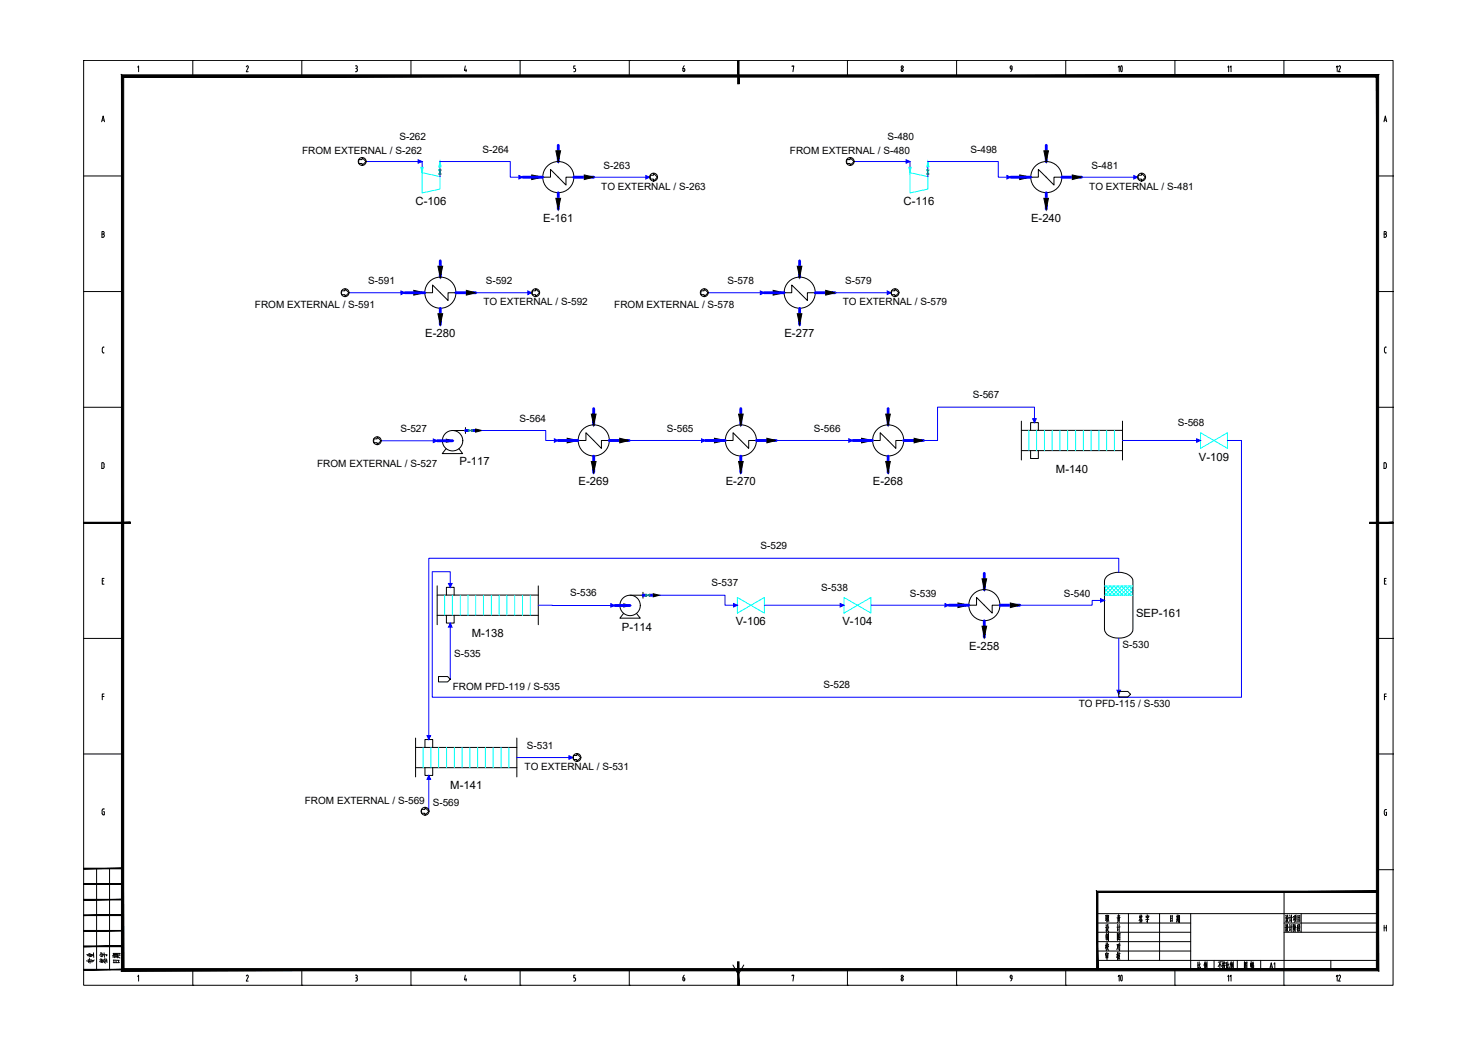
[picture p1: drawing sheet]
<svg xmlns="http://www.w3.org/2000/svg" width="420mm" height="297mm" viewBox="0 0 420 297" stroke-linecap="round" stroke-linejoin="round" font-family="sans-serif">
<g fill="none" stroke="#000" stroke-width=".28">
<path d="M23.8 17.2h372.2v262.9h-372.2zM39.1 19.1l.3-.4v1.7M54.8 17.2h.1M54.8 17.2v4.4M70.3 18.7l-.3 .3M70.3 18.7l.3 .2v.3M70.5 19.3l-.5 1.1h.6M85.8 17.2h.1M85.8 17.2v4.4M101 18.7h.3M101.2 19.5h.1M101.3 18.7l.3 .4-.3 .3"/>
<path d="M101.3 19.5l.2 .1v.4M101.6 20l-.3 .3M116.8 17.2h.1M116.8 17.2v4.4M132.3 18.7l-.3 1.3h.7M132.5 19.7v.7M147.9 17.2h.1M147.9 17.2v4.4M163.4 19.5l.2 .3M163.5 18.7h-.4v.8h.3M163.6 19.8v.2M163.6 20l-.2 .3"/>
<path d="M178.9 17.2h.1M178.9 17.2v4.4M194.1 20l.3 .3 .3-.3M194.4 19.5h-.3v.5M194.4 19.5l.3 .2-.1 .3M194.5 18.7l-.3 .7M209.9 17.2h.1M225.2 18.9v-.2h.5l-.3 1.7M240.9 17.2h.1M240.9 17.2v4.4M256.2 20l.3 .3 .2-.3M256.7 19.8v.2"/>
<path d="M256.7 19.8l-.2-.3-.3 .5M271.9 17.2h.1M271.9 17.2v4.4M287.7 19.6l-.4 .7M287.7 19.1v.5h-.3M287.7 19.1l-.1-.4a.46 .46 0 0 0-.4 .4 .46 .46 0 0 0 .3 .5M303 17.2h.1M303 17.2v4.4M334 17.2h.1M334 17.2v4.4M365 17.2h.1M365 17.2v4.4"/>
<path d="M28.9 34.6l.4-1.6 .4 1.6M29 34.1h.6M101 20.4h.3M163.1 20.4h.3M393.4 34.6l.4-1.6 .4 1.6M393.5 34.1h.6M23.8 50h11M391.6 50h4.4M396 50h.1M29 65.8l.6 .2v.4l-.3 .1 .4 .5-.2 .4-.5 .1zM29 66.5h.3M393.5 66.5h.3"/>
<path d="M393.8 65.8h-.3v1.7h.3M393.8 65.8l.3 .4-.3 .3 .4 .5-.4 .4M23.8 82.9h11M29.1 99.1v.8M29.1 99.9l.1 .4h.4M29.6 98.7h-.4l-.1 .4M391.6 82.9h4.4M394.1 98.7h-.4l-.1 .4v1l.5 .2M396 82.9h.1M23.8 115.8h11M391.6 115.8h4.4M396 115.8h.1"/>
<path d="M29.2 131.5h-.3v1.7h.3M29.3 131.5l.3 .5M29.6 132v.7M29.6 132.7l-.3 .5M394.1 132l-.2-.4-.5-.1v1.7l.7-.3v-.9M396 148.6h.1M29.1 165.1h.3M29.6 164.4h-.5v1.7h.5M393.6 165.1h.3M394.1 164.4h-.5v1.7h.5M23.8 181.5h11M29.1 198h.5"/>
<path d="M29.6 197.3h-.5v1.6M391.6 181.5h4.4M393.6 198h.5M394.1 197.3h-.5v1.6M396 181.5h.1M23.8 214.3h11M391.6 214.3h4.4M396 214.3h.1M29.4 230.7h.3v.9l-.5-.1-.2-.4M29.7 229.9l-.6 .3-.1 1M393.5 230.6v.7M394 230.9h.2v.9l-.5-.1-.1-.4"/>
<path d="M394.2 230.1l-.5 .1-.1 .4M27.5 246.9v28.7M31.1 246.9v28.7M311.9 259.7h79.7M320.8 259.7v13.3M326.1 260l.1 .3M329.6 259.7v13.3M338.5 259.7v15.9M365 253.5v26.6M369.9 259.7v5.3M391.6 247.2h4.4M396 247.2h.1"/>
<path d="M39.1 277.6l.3-.4v1.7M54.8 275.6v4.5M70 277.4l.5-.2 .1 .5M70.5 277.8l-.5 1.1h.6M85.8 275.6v4.5M101 277.2h.3M101 278.9h.3M101.2 277.9h.1M101.3 277.2l.3 .3-.3 .4M101.3 277.9l.2 .2v.4M101.6 278.5l-.3 .3M116.8 275.6v4.5"/>
<path d="M132.3 277.2l-.3 1.3h.7M132.5 278.1v.8M147.9 275.6v4.5M163.1 278.9h.3M163.4 277.9l.2 .4M163.5 277.2h-.4v.7h.3M163.6 278.3v.2M163.6 278.5l-.2 .3M178.9 275.6v4.5M194.1 278.5l.3 .3 .3-.3M194.1 277.9v.6M194.1 277.9h.3"/>
<path d="M194.4 277.9l.3 .3-.1 .3M194.5 277.2l-.3 .7M208.4 274.3l1.5 2.7 1.5-2.7M225.2 277.4v-.2h.5l-.3 1.7M240.9 275.6v4.5M256.2 278.5l.3 .3 .2-.3M256.7 278.3v.2M256.7 278.3l-.2-.4-.3 .6M271.9 275.6v4.5M287.2 277.5l.3-.3 .2 .3M287.2 277.6l.3 .5M287.7 278.1l-.4 .7"/>
<path d="M287.7 277.6v.5h-.3M303 275.6v4.5M311.9 273h79.7M311.9 262.4h26.6M311.9 265h26.6M311.9 267.7h26.6M311.9 270.3h26.6M324.1 261.6v.3M324.1 260l-.2 .9M324.1 260.5l.1 .3M324.3 260.8l.5 .8M324.3 261.5v.4"/>
<path d="M324.3 260.7l-.5 1M324.3 260.4l-.3 .1M324.4 261.3h-.3M324.5 260.1l-.2 .6M324.5 260.5l.1 .3M324.5 261.5l-.1 .6M324.6 262l-.6 .2M324.7 260.4l-.3 .1M325.8 260.3v.5M326.2 261v1.2l-.2-.3M326.4 260.7l-.2 .4M326.4 260.8h-.5"/>
<path d="M326.6 260.3l-.1 .5M326.6 260.4l-.8 .1M326.6 261.3l-.9 .1M332.8 260.3v1.7M333.1 261l-.3 .1M333.2 261.7l-.4 .1M333.3 260.3l-.5 .1M333.3 260.3l-.1 1.6M334 275.6v4.5M334.6 260.1v1.3M334.6 261.6l-.2 .5M334.8 261.6l.1 .3"/>
<path d="M334.8 260.8h-.2M334.8 261.1h-.2M334.9 260l-.1 1.4M335 260.4l-.5 .1M335 261.4l-.6 .1M335.1 260.2l-.1 2M335.3 260.7l-.2 .1M335.3 261.2l-.2 .1M335.3 260.2v2l-.1-.2M335.3 260.3h-.2M340.5 273.5v1.7M340.8 274.9l-.4 .5"/>
<path d="M340.8 274.2l-.3 .2M340.9 273.4v1.8l.2 .2h.2v-.5M341.2 274l-.3 .6M342.5 273.8v1.7M342.6 273.3l-.3 1.1M342.6 274.4l.1 .3M342.7 273.7l-.2 .9M342.8 274.1l-.2 1.2M342.8 274.1h-.1M342.9 273.6l-.3 .2M343 273.9v1M343.1 273.3v2.1l-.1-.2"/>
<path d="M345.1 273v2.6M346.8 273.9v1.5M346.9 273.4l-.6 1.4M346.9 274.1l.3 .6M347.2 273.4l-.9 .1M347.6 273.2v2.2l-.1-.2M347.7 274.3l-.3 .3M347.7 273.9l-.3 .1M347.8 273.6v.5M348 273.3l.1 .3M348 273.9l-.1 .9 .4 .6M348.1 274.4l-.3 1.1"/>
<path d="M348.3 273.7l-.5 .1M348.3 273.6l-.1 .4M348.3 274.4l-.5 .1M348.7 273.5v1.7M348.9 274.2l-.2 .1M349 273.4v1.8l.2 .1h.2v-.5M349.4 274l-.4 .6M349.9 273.7v1.7M350 273.3l-.3 1M350.1 274.1l.2-.1-.3 1.3M350.1 274.4l.1 .3M350.2 273.7l-.2 .9"/>
<path d="M350.3 273.6l-.3 .1M350.4 273.9v.9M350.6 273.3v2.1l-.2-.3M351.7 273v2.6M353.8 275.3h.6M353.8 273.4v2M354 274.1l.4 .5M354 274.9l.2 .2M354.1 274.6l.1 .2M354.1 273.7l-.2 .6M354.3 273.9l-.3 .1M354.3 273.8l-.5 .9"/>
<path d="M354.5 273.4l-.1 2M354.5 273.5l-.7 .1M355.5 273.8v.9M355.7 273.3v2.1M355.8 273.9l-.3 .1M355.8 273.8l-.1 .8M355.9 274.4v1M356 273.8v.6M356.1 274.5v.8M356.3 274.9h-.3M356.3 273.8h-.3M356.3 273.8v.4"/>
<path d="M356.3 274.2h-.3M356.3 274.5h-.4M356.3 275.3l-.4 .1M356.3 273.5h-.4M356.4 274.4l-.1 1M365 262.4h26.6M365 265h26.6M365.4 262.8l.2 .4M365.5 260.2l.1 .3M365.5 263.6h-.2M365.5 263.4v1M365.6 260.9h-.2"/>
<path d="M365.6 260.8v1M365.7 264.2l-.3 .5M365.7 263.9l.6 .9M365.7 261.5l-.2 .5M365.8 263.2l-.1 .6M365.8 262.9l.2-.1v.6l.3 .2M365.8 262.8v.4M365.8 261.3l.5 .9M365.9 260.1l-.2 1M366 260.1l.1 .8h.2M366 260.2l-.1 .1M366.1 263.6l-.5 1.2"/>
<path d="M366.1 263.7l-.4 .1M366.1 261.1h-.3M366.2 261l-.6 1.2M366.6 262.8l.1 .4M366.6 260.1l.2 .4M366.7 263.5l-.3 .1M366.7 263.4l-.1 1.1M366.7 260.8l-.2 .1M366.7 260.7v1.2M366.8 264.1l-.2 .5M366.8 261.5l-.1 .4M367.1 262.7v2.1"/>
<path d="M367.1 260.1v2.1M367.4 263.5l-.6 .1M367.4 260.8l-.6 .1M367.6 262.7v2.1M367.8 262.8v1.4l-.1-.3M367.8 260.5v.9M367.8 262.9h-.2M367.9 260.5h-.2M368 263.6l-.2 1.2M368 261.3l-.4 .3M368.1 260.5v1.1M368.1 262.9l.4 .8"/>
<path d="M368.2 262.7l-.3 1M368.2 263.5v1.4M368.2 260.8v1.1l-.3 .3M368.2 260.2v.4M368.2 261.6l.3 .5M368.5 260.6l-.4 .1M368.5 260.5v1.1M368.5 260.1l-.5 .2M368.8 262.9v1.8M369 260.2v1.8M369 263.6l-.2 .1M369 263.3l-.2 .1"/>
<path d="M369 263.9l-.3 .3M369.1 262.8l-.3 .3M369.2 263.9l.4 .8M369.2 263.8l.3-.1-.5 1.1M369.3 262.8l-.1 .9M369.4 262.8l.2 .7M369.4 261.2l-.4 .1M369.4 260.8h-.4M369.4 262.9h-.1M369.5 260.3l-.5 .1M369.5 260.2v1.8M369.5 261.7l-.5 .1"/>
<path d="M378.3 273v2.6M393.5 263v1.7M393.5 263.7h.6M394.1 263v1.7M54.8 280.1h.1M85.8 280.1h.1M116.8 280.1h.1M147.9 280.1h.1M178.9 280.1h.1M209.9 280.1h.1M240.9 280.1h.1M271.9 280.1h.1"/>
<path d="M303 280.1h.1M334 280.1h.1M365 280.1h.1"/>
<circle cx="256.4" cy="19.1" r=".32"/>
<circle cx="256.4" cy="277.5" r=".32"/>
</g>
<g fill="#000" stroke="#000" stroke-width=".28">
<path d="M209.7 17.2l.4 6.6v-6.6zM209.7 17.2l.4 6.6h-.4z"/>
<path d="M34.5 21.3l.7 254v-253.4zM34.5 21.3l.7 254-.7 .7zM35.2 275.3l-.7 .7 356.8-.7zM34.5 276l356.8-.7 .6 .7zM391.3 21.9v253.4l.6 .7zM391.3 21.9l.6-.6v254.7zM35.2 21.9h356.1l.6-.6zM34.5 21.3h357.4l-356.7 .6z"/>
<path d="M23.8 148.4v.4l13.3-.4zM23.8 148.8l13.3-.4v.4z"/>
<path d="M389.4 148.8h6.6v-.4zM389.4 148.4h6.6l-6.6 .4z"/>
<path d="M23.8 255.8h11v-.2zM23.8 255.6h11l-11 .2z"/>
<path d="M23.8 251.4h11v-.2zM23.8 251.2h11l-11 .2z"/>
<path d="M23.8 247h11v-.2zM23.8 246.8h11l-11 .2z"/>
<path d="M312.1 253.7h79.5v-.4zM311.7 253.3h79.9l-79.5 .4zM311.7 253.3l.4 22.3v-21.9zM311.7 253.3l.4 22.3h-.4z"/>
<path d="M23.8 275.7h11v-.2zM23.8 275.5h11l-11 .2z"/>
<path d="M23.8 269.1h11v-.2zM23.8 268.9h11l-11 .2z"/>
<path d="M23.8 264.7h11v-.2zM23.8 264.5h11l-11 .2z"/>
<path d="M23.8 260.3h11v-.3zM23.8 260h11l-11 .3z"/>
<path d="M209.7 273.4v6.7h.4zM209.7 273.4h.4v6.7z"/>
</g>
<g fill="none" stroke="#000" stroke-width=".28">
<path d="M154.2 50.4h2.3v-2.2l4.4 4.4v-2.2h2.2M293 50.4h2.2v-2.2l4.4 4.4v-2.2h2.2M120.7 83.2h2.3v-2.2l4.4 4.4v-2.2h2.2M222.9 83.2h2.2v-2.2l4.4 4.4v-2.2h2.2M290.4 119.7v11.1M319.1 119.7v11.1M126.8 127.5l-1.1 1.4h5.8l-1-1.4M128.6 122.4h3.7M132.3 121.5v1.7M164.3 125.2h2.3v-2.2l4.4 4.5v-2.3h2.2M206.2 125.2h2.2v-2.2l4.4 4.5v-2.3h2.2M248 125.2h2.2v-2.2l4.5 4.5v-2.3h2.2"/>
<path d="M290.4 128.1h28.7M290.4 122.3h28.7M293 122.3v-2.2h2.2v2.2M293 128.1v2.2h2.2v-2.2M124.3 174.9h28.7M124.3 166.5v11.1M124.3 169.1h28.7M126.9 169.1v-2.2h2.2v2.2M126.9 174.9v2.2h2.2v-2.2M153 166.5v11.1M177.3 174.4l-1.1 1.3h5.8l-1.1-1.3M179.1 169.2h3.7"/>
<path d="M182.8 168.3v1.7M275.4 172h2.2v-2.2l4.5 4.5v-2.3h2.2M314.6 163.8a5.1 5.1 0 0 1 7.4 .9l.1 14.1a3.5 3.5 0 0 1-4.1 2.6 3.5 3.5 0 0 1-4-2.6v-13.6l.1-.5zM118.1 218.2h28.8M118.1 209.8v11M118.1 212.5h28.8M120.8 212.5v-2.3h2.2v2.3M120.8 218.2v2.2h2.2v-2.2M146.9 209.8v11"/>
<circle cx="158.7" cy="50.3" r="4.4"/>
<circle cx="297.4" cy="50.3" r="4.4"/>
<circle cx="125.2" cy="83.2" r="4.4"/>
<circle cx="227.3" cy="83.2" r="4.4"/>
<circle cx="128.7" cy="125.3" r="2.9"/>
<circle cx="168.8" cy="125.2" r="4.4"/>
<circle cx="210.6" cy="125.2" r="4.4"/>
<circle cx="252.5" cy="125.2" r="4.4"/>
<circle cx="179.1" cy="172.1" r="2.9"/>
<circle cx="279.8" cy="172" r="4.4"/>
</g>
<g fill="none" stroke="#0ff" stroke-width=".28">
<path d="M292.5 122.3v5.8M294.7 122.3v5.8M296.9 122.3v5.8M299.1 122.3v5.8M301.3 122.3v5.8M303.5 122.3v5.8M305.8 122.3v5.8M308 122.3v5.8M310.2 122.3v5.8M312.4 122.3v5.8M314.6 122.3v5.8M316.8 122.3v5.8"/>
<path d="M126.4 169.1v5.8M128.6 169.1v5.8M130.8 169.1v5.8M133 169.1v5.8M135.2 169.1v5.8M137.4 169.1v5.8M139.7 169.1v5.8M141.9 169.1v5.8M144.1 169.1v5.8M146.3 169.1v5.8M148.5 169.1v5.8M150.7 169.1v5.8"/>
<path d="M314 168.4l.8 .8M314 167.3l1.9 1.9M314 166.6h8.1M314 169.2h8.1M314.4 166.6l2.6 2.6M314.6 166.6l-.6 .6M315.5 166.6l2.6 2.6M315.7 166.6l-1.7 1.7M316.6 166.6l2.6 2.6M316.8 166.6l-2.6 2.6M317.7 166.6l2.6 2.6M317.9 166.6l-2.6 2.6"/>
<path d="M318.8 166.6l2.6 2.6M319 166.6l-2.6 2.6M319.9 166.6l2.2 2.2M320.1 166.6l-2.7 2.6M321 166.6l1.1 1.1M321.2 166.6l-2.7 2.6M322.1 166.8l-2.5 2.4M322.1 167.8l-1.4 1.4M322.1 168.9l-.3 .3M322.1 166.6h.1M120.3 212.5v5.7M122.5 212.5v5.7"/>
<path d="M124.7 212.5v5.7M126.9 212.5v5.7M129.1 212.5v5.7M131.3 212.5v5.7M133.5 212.5v5.7M135.8 212.5v5.7M138 212.5v5.7M140.2 212.5v5.7M142.4 212.5v5.7M144.6 212.5v5.7"/>
</g>
<g fill="none" stroke="#00f" stroke-width=".8">
<path d="M148.6 50.4h5.6M158.7 41.3v4.7M158.7 54.8v4.7M163.1 50.4h5.7M287.3 50.4h5.7M297.4 41.3v4.7M297.4 54.8v4.7M301.8 50.4h5.7M125.2 74.2v4.6M227.3 74.2v4.6M115.1 83.2h5.6M125.2 87.7v4.6"/>
<path d="M129.6 83.2h5.6M217.2 83.2h5.7M227.3 87.7v4.6M231.7 83.2h5.7M168.8 116.1v4.7M210.6 116.1v4.7M252.5 116.1v4.7M124.3 125.3h4.3M132.3 122.4h.9M134.2 122.4h1M158.7 125.2h5.6M168.8 129.7v4.6"/>
<path d="M173.2 125.2h5.6M200.5 125.2h5.7M210.6 129.7v4.6M215 125.2h5.7M242.4 125.2h5.6M252.5 129.7v4.6M256.9 125.2h5.6M174.7 172.1h4.4M182.8 169.2h.9M184.7 169.2h1M269.7 172h5.7M279.8 163v4.6"/>
<path d="M279.8 176.5v4.6M284.3 172h5.6"/>
</g>
<path d="M133.2 122.1v.6l1-.6v.6zM133.7 122.4h.1M183.7 168.9v.6l1-.6v.6zM184.2 169.2h.1" fill="none" stroke="#0f0" stroke-width=".28"/>
<g fill="#000" stroke="#000" stroke-width=".28">
<path d="M151.2 49.7l3 .7-3 .6zM158 42.9h1.4l-.7 3.1zM158 56.4h1.4l-.7 3.1zM166.1 49.7l2.7 .7-2.7 .6zM289.9 49.7l3.1 .7-3.1 .6zM296.7 42.9h1.4l-.7 3.1zM296.7 56.4h1.4l-.7 3.1zM304.8 49.7l2.7 .7-2.7 .6zM124.5 75.7h1.3l-.6 3.1zM226.6 75.7h1.4l-.7 3.1zM117.6 82.5l3.1 .7-3.1 .7zM124.5 89.2h1.3l-.6 3.1z"/>
<path d="M132.6 82.5l2.6 .7-2.6 .7zM219.8 82.5l3.1 .7-3.1 .7zM226.6 89.2h1.4l-.7 3.1zM234.7 82.5l2.7 .7-2.7 .7zM126.9 124.8l1.7 .5-1.7 .4zM135.2 121.9l1.8 .5-1.8 .4zM161.2 124.6l3.1 .6-3.1 .7zM168.1 117.7h1.3l-.6 3.1zM168.1 131.2h1.3l-.6 3.1zM176.2 124.6l2.6 .6-2.6 .7zM203.1 124.6l3.1 .6-3.1 .7zM210 117.7h1.3l-.7 3.1z"/>
<path d="M210 131.2h1.3l-.7 3.1zM218 124.6l2.7 .6-2.7 .7zM244.9 124.6l3.1 .6-3.1 .7zM251.8 117.7h1.3l-.6 3.1zM251.8 131.2h1.3l-.6 3.1zM259.9 124.6l2.6 .6-2.6 .7zM177.3 171.6l1.8 .5-1.8 .4zM185.7 168.8l1.8 .4-1.8 .5zM272.3 171.4l3.1 .6-3.1 .7zM279.2 164.5h1.3l-.7 3.1zM287.2 171.4l2.7 .6-2.7 .7zM279.2 178h1.3l-.7 3.1z"/>
</g>
<!-- layer: EQUIPMENT -->
<path d="M120 49.1l5.1 1.1v3.5l-5.1 1.1zM120 47.6v1.5M258.7 49.1l5.1 1.1v3.5l-5.1 1.1zM258.7 47.6v1.5M341.3 123l7.6 4.5v-4.5l-7.6 4.5zM209.6 169.8l7.7 4.5v-4.5l-7.7 4.5zM239.9 169.8l7.7 4.5v-4.5l-7.7 4.5z" fill="none" stroke="#0ff" stroke-width=".28"/>
<path d="M120 45.9v1.7M125.1 45.9v2.4M125.1 49.5v.7M258.7 45.9v1.7M263.8 45.9v2.4M263.8 49.5v.7" fill="none" stroke="#00f" stroke-width=".28"/>
<path d="M124.7 48.3h.7l-.7 1.2h.7zM263.4 48.3h.7l-.7 1.2h.7z" fill="none" stroke="#0f0" stroke-width=".28"/>
<g fill="#0ff" stroke="#0ff" stroke-width=".28">
<path d="M119.7 47.6h.6l-.3 1.5z"/>
<path d="M125.1 45.9l.3 1.5h-.7z"/>
<path d="M258.4 47.6h.6l-.3 1.5z"/>
<path d="M263.8 45.9l.3 1.5h-.6z"/>
</g>
<!-- layer: STREAM -->
<g fill="none" stroke="#00f" stroke-width=".28">
<path d="M104 45.9h16M125.1 45.9h20v4.5h3.5M168.8 50.4h15.9M242.8 45.9h15.9M263.8 45.9h20v4.5h3.5M307.5 50.4h15.9M99.2 83.2h15.9M135.2 83.2h16M201.3 83.2h15.9M237.4 83.2h15.9M108.3 125.3h16M137 122.4h18.1v2.8h3.6"/>
<path d="M178.8 125.2h21.7M220.7 125.2h21.7M294.1 120.1v-4.4h-27.6v9.5h-4M319.1 125.2h22.2M348.9 125.2h4v73h-230v-35.7h5.1v4.4M128 177.2v15.9M153 172l21.7 .1M187.5 169.2h18.6v2.8h3.5M217.3 172h22.6M247.6 172h22.1M314 170.7h-3.5v1.3h-20.6M318 162.7v-4h-196.1v51.5"/>
<path d="M318 181.4v15.9M146.9 215.3h15.9M121.9 220.4v10.2"/>
</g>
<!-- layer: STREAM_ARROW -->
<g fill="#00f" stroke="#00f" stroke-width=".28">
<path d="M118.9 45.4l1.1 .5-1.1 .5z"/>
<path d="M183.6 49.9l1.1 .5-1.1 .5z"/>
<path d="M147.5 49.9l1.1 .5-1.1 .5z"/>
<path d="M257.6 45.4l1.1 .5-1.1 .5z"/>
<path d="M322.3 49.9l1.1 .5-1.1 .5z"/>
<path d="M286.2 49.9l1.1 .5-1.1 .5z"/>
<path d="M123.2 124.8l1.1 .5-1.1 .5z"/>
<path d="M127.5 165.8h1l-.5 1.1z"/>
<path d="M121.4 209.1h1l-.5 1.1z"/>
<path d="M317.5 196.2h1l-.5 1.1z"/>
<path d="M161.7 214.8l1.1 .5-1.1 .5z"/>
<path d="M128 177.2l.5 1.1h-1z"/>
<path d="M173.6 171.6l1.1 .5-1.1 .5z"/>
<path d="M208.5 171.6l1.1 .4-1.1 .5z"/>
<path d="M238.8 171.6l1.1 .4-1.1 .5z"/>
<path d="M268.6 171.6l1.1 .4-1.1 .5z"/>
<path d="M312.9 170.2l1.1 .5-1.1 .4z"/>
<path d="M157.6 124.7l1.1 .5-1.1 .5z"/>
<path d="M199.4 124.7l1.1 .5-1.1 .5z"/>
<path d="M241.3 124.7l1.1 .5-1.1 .5z"/>
<path d="M293.6 119h1l-.5 1.1z"/>
<path d="M340.2 124.7l1.1 .5-1.1 .5z"/>
<path d="M121.9 220.4l.5 1.1h-1z"/>
<path d="M216.1 82.7l1.1 .5-1.1 .5z"/>
<path d="M252.2 82.7l1.1 .5-1.1 .5z"/>
<path d="M114 82.7l1.1 .5-1.1 .5z"/>
<path d="M150.1 82.7l1.1 .5-1.1 .5z"/>
</g>
<!-- layer: CONNECTOR -->
<g fill="none" stroke="#000" stroke-width=".28">
<path d="M102 45.4h.9v-.6l1.1 1.1-1.1 1.1v-.5h-.9zM184.9 49.8h.9v-.5l1.1 1.1-1.1 1.1v-.6h-.9zM240.7 45.4h1v-.6l1.1 1.1-1.1 1.1v-.5h-1zM323.5 49.8h1v-.5l1.1 1.1-1.1 1.1v-.6h-1zM97.1 82.7h1v-.6l1.1 1.1-1.1 1.1v-.5h-1zM151.3 82.7h1v-.6l1.1 1.1-1.1 1.1v-.5h-1zM199.2 82.7h1v-.6l1.1 1.1-1.1 1.1v-.5h-1zM253.4 82.7h1v-.6l1.1 1.1-1.1 1.1v-.5h-1zM106.2 124.7h1v-.5l1.1 1.1-1.1 1.1v-.6h-1zM124.7 192.3h2.5l.8 .8-.8 .7h-2.5zM318 196.5h2.6l.8 .8-.8 .8h-2.6zM163 214.7h1v-.5l1.1 1.1-1.1 1.1v-.5h-1z"/>
<path d="M119.8 230.1h1v-.6l1.1 1.1-1.1 1.1v-.5h-1z"/>
<circle cx="103" cy="45.9" r="1.12"/>
<circle cx="185.8" cy="50.3" r="1.12"/>
<circle cx="241.7" cy="45.9" r="1.12"/>
<circle cx="324.5" cy="50.3" r="1.12"/>
<circle cx="98.1" cy="83.2" r="1.12"/>
<circle cx="152.3" cy="83.2" r="1.12"/>
<circle cx="200.2" cy="83.2" r="1.12"/>
<circle cx="254.4" cy="83.2" r="1.12"/>
<circle cx="107.2" cy="125.3" r="1.12"/>
<circle cx="164" cy="215.3" r="1.12"/>
<circle cx="120.8" cy="230.6" r="1.12"/>
</g>
<g font-size="6.6">
<text x="315.7" y="22.2">10</text>
<text x="315.7" y="280.8">10</text>
</g>
<g font-size="5.3">
<text x="312.9" y="266">设 计</text>
<text x="27.5" y="275.2" transform="rotate(-90 27.5 275.2)">专业</text>
<text x="31.4" y="275.2" transform="rotate(-90 31.4 275.2)">签字</text>
<text x="34.9" y="274.8" transform="rotate(-90 34.9 274.8)">日期</text>
<text x="312.9" y="271.3">校 对</text>
</g>
<g font-size="4.4">
<text x="382.1" y="21.5" transform="rotate(-90 382.1 21.5)">12</text>
<text x="363.4" y="276.6" transform="rotate(-90 363.4 276.6)">A1</text>
<text x="382.1" y="280.1" transform="rotate(-90 382.1 280.1)">12</text>
</g>
<g font-size="4">
<text x="351" y="21.5" transform="rotate(-90 351 21.5)">11</text>
<text x="351" y="280.1" transform="rotate(-90 351 280.1)">11</text>
</g>
<g font-size="3.2">
<text x="118.1" y="58.4">C-106</text>
<text x="256.9" y="58.4">C-116</text>
<text x="154.4" y="63">E-161</text>
<text x="293.1" y="63">E-240</text>
<text x="120.9" y="95.8">E-280</text>
<text x="223" y="95.8">E-277</text>
<text x="340.8" y="131">V-109</text>
<text x="130.6" y="132.1">P-117</text>
<text x="164.5" y="137.8">E-269</text>
<text x="206.3" y="137.8">E-270</text>
<text x="248.1" y="137.8">E-268</text>
<text x="300.2" y="134.3">M-140</text>
<text x="176.8" y="179.3">P-114</text>
<text x="209.2" y="177.8">V-106</text>
<text x="239.5" y="177.8">V-104</text>
<text x="322.9" y="175.2">SEP-161</text>
<text x="134.1" y="181.1">M-138</text>
<text x="275.5" y="184.6">E-258</text>
<text x="128" y="224.4">M-141</text>
</g>
<g font-size="2.8">
<text x="113.5" y="39.7">S-262</text>
<text x="252.3" y="39.7">S-480</text>
<text x="85.9" y="43.7">FROM EXTERNAL / S-262</text>
<text x="137.1" y="43.5">S-264</text>
<text x="171.6" y="47.9">S-263</text>
<text x="224.6" y="43.7">FROM EXTERNAL / S-480</text>
<text x="275.9" y="43.5">S-498</text>
<text x="310.3" y="47.9">S-481</text>
<text x="170.9" y="53.9">TO EXTERNAL / S-263</text>
<text x="309.7" y="53.9">TO EXTERNAL / S-481</text>
<text x="104.7" y="80.8">S-591</text>
<text x="138.1" y="80.8">S-592</text>
<text x="206.8" y="80.8">S-578</text>
<text x="240.2" y="80.8">S-579</text>
<text x="72.5" y="87.5">FROM EXTERNAL / S-591</text>
<text x="137.4" y="86.8">TO EXTERNAL / S-592</text>
<text x="174.6" y="87.5">FROM EXTERNAL / S-578</text>
<text x="239.6" y="86.8">TO EXTERNAL / S-579</text>
<text x="276.5" y="113.1">S-567</text>
<text x="147.7" y="120">S-564</text>
<text x="113.8" y="122.8">S-527</text>
<text x="189.6" y="122.8">S-565</text>
<text x="231.4" y="122.8">S-566</text>
<text x="334.8" y="121.2">S-568</text>
<text x="90.2" y="132.6">FROM EXTERNAL / S-527</text>
<text x="216.2" y="156.1">S-529</text>
<text x="202.3" y="166.5">S-537</text>
<text x="162.1" y="169.4">S-536</text>
<text x="233.5" y="168">S-538</text>
<text x="258.6" y="169.6">S-539</text>
<text x="302.4" y="169.6">S-540</text>
<text x="319.1" y="184.1">S-530</text>
<text x="129.1" y="186.9">S-535</text>
<text x="128.7" y="196">FROM PFD-119 / S-535</text>
<text x="234.1" y="195.6">S-528</text>
<text x="306.6" y="200.9">TO PFD-115 / S-530</text>
<text x="149.8" y="212.9">S-531</text>
<text x="149.1" y="218.8">TO EXTERNAL / S-531</text>
<text x="86.6" y="228.4">FROM EXTERNAL / S-569</text>
<text x="123" y="229">S-569</text>
</g>
</svg>
